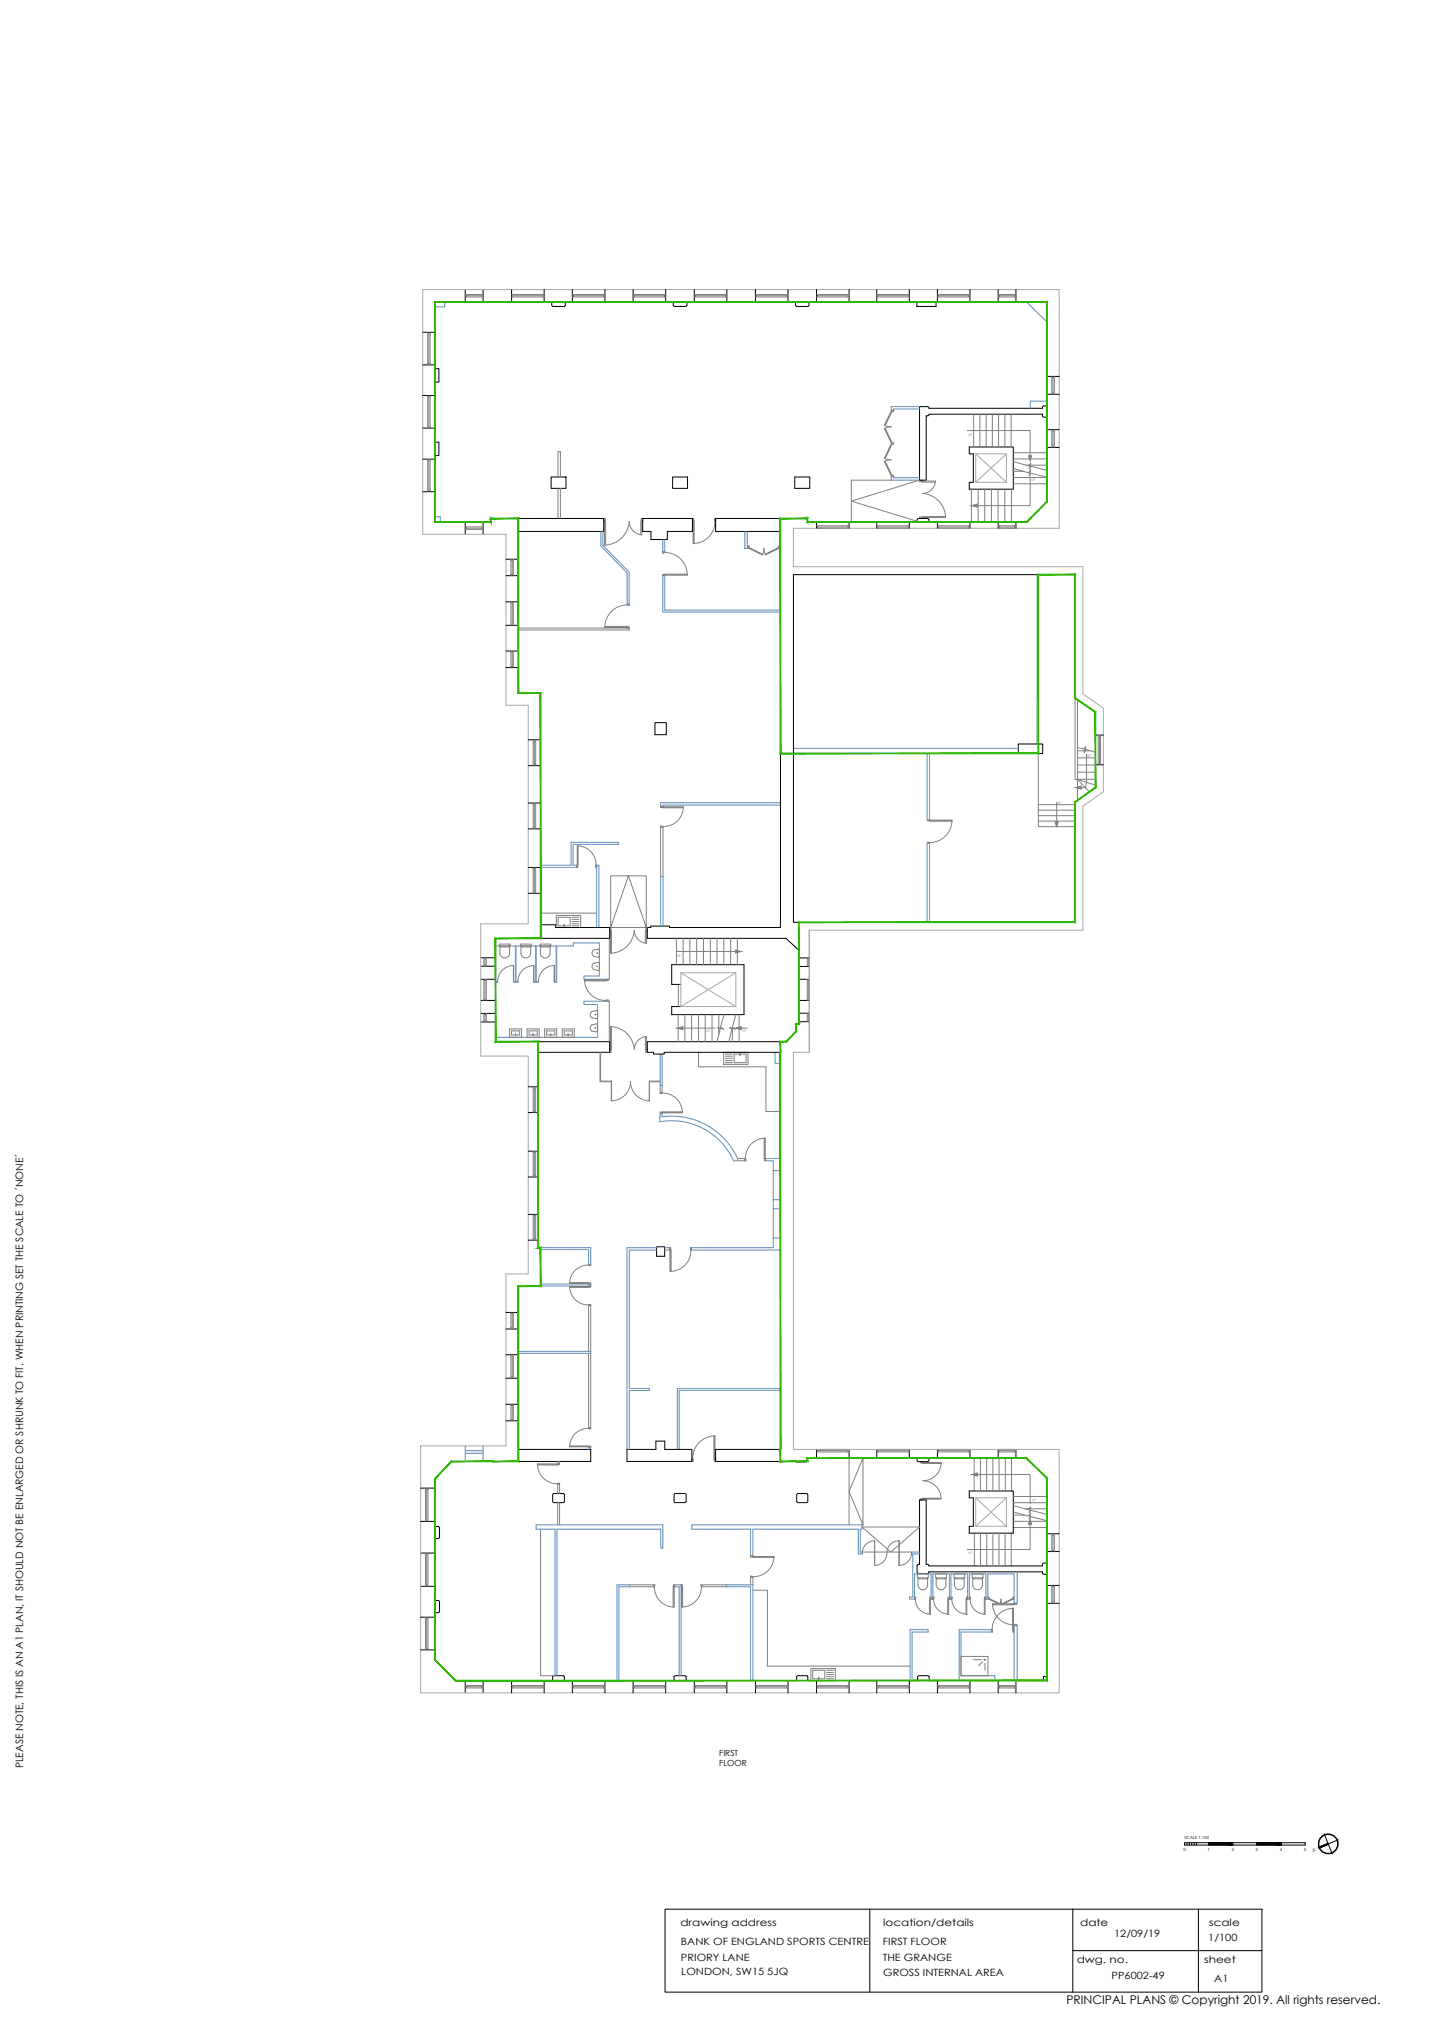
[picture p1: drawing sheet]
<svg xmlns="http://www.w3.org/2000/svg" width="594mm" height="841mm" viewBox="0 0 594 841" stroke-linecap="round" stroke-linejoin="round" font-family="sans-serif">
<!-- layer: BLOCKS -->
<g fill="none" stroke="#808080" stroke-width=".41">
<path d="M177.3 137.7v13.5M177.3 138.2h1M177.8 138.2v12.5M178.3 137.7v13.5M180.3 137.7v13.5M192.9 125.1h7.4M192.9 122.1h7.4M192.9 123.1h7.4M193.4 122.1v1M193.4 122.6h6.4M199.8 122.1v1M212.1 125.1h13.5"/>
<path d="M212.1 122.1h13.5M212.1 123.1h13.5M212.6 122.1v1M212.6 122.6h12.5M225.1 122.1v1M237.3 125.1h13.5M237.3 122.1h13.5M237.3 123.1h13.5M237.8 122.1v1M237.8 122.6h12.5M250.3 122.1v1M262.5 125.1h13.5"/>
<path d="M262.5 122.1h13.5M262.5 123.1h13.5M263 122.1v1M263 122.6h12.5M275.5 122.1v1M287.8 125.1h13.5M287.8 122.1h13.5M287.8 123.1h13.5M288.3 122.1v1M288.3 122.6h12.5M300.8 122.1v1M313.2 125.1h13.5"/>
<path d="M313.2 122.1h13.5M313.2 123.1h13.5M313.7 122.1v1M313.7 122.6h12.5M326.2 122.1v1M338.5 125.1h13.5M338.5 122.1h13.5M338.5 123.1h13.5M339 122.1v1M339 122.6h12.5M351.5 122.1v1M363.5 125.1h13.5"/>
<path d="M363.5 122.1h13.5M363.5 123.1h13.5M364 122.1v1M364 122.6h12.5M376.5 122.1v1M388.6 125.1h13.5M388.6 122.1h13.5M388.6 123.1h13.5M389.1 122.1v1M389.1 122.6h12.5M401.6 122.1v1M413.8 125.1h7.4"/>
<path d="M413.8 122.1h7.4M413.8 123.1h7.4M414.3 122.1v1M414.3 122.6h6.4M420.7 122.1v1M177.3 150.7h1M434 156v7.4M436 156v7.4M436 156.6h1.1M436.5 156.6v6.3M437.1 156v7.4M177.3 163.9v13.5"/>
<path d="M177.3 176.9h1M177.3 164.5h1M177.8 164.5v12.4M178.3 163.9v13.5M180.3 163.9v13.5M366.6 177.6l.3-.1 2.9 5.9-.3 .1zM366.6 176.3l2.9 .6-2.9 .7M369.5 170h1v.5l-1-.1zM369.5 170.4l.3 .1-2.9 6-.3-.2zM434 178.1v7.3M436 162.9h1.1M436 178.1v7.3"/>
<path d="M436 178.6h1.1M436.5 178.6v6.3M437.1 178.1v7.3M177.3 190.3v13.5M177.3 190.8h1M177.8 190.8v12.5M178.3 190.3v13.5M180.3 190.3v13.5M231.3 197.7v-10.5h1v10.5M366.6 191.3l.3-.2 2.9 5.9-.3 .2zM366.6 190l2.9 .6-2.9 .6M369.5 197.2l1-.2v.6h-1z"/>
<path d="M369.5 184.1l.3 .1-2.9 5.9-.3-.1zM369.5 183.5h1v.6h-1zM387.8 199.8h-5.4v-.8h-1.2v.7h.7v-.3h5.9a5.6 5.6 0 0 1-5.4 5.1M436 184.9h1.1M177.3 203.3h1M192.9 216.4h7.4M192.9 218.4h7.4M192.9 219.4h7.4M193.4 218.4v1M193.4 218.9h6.4M199.8 218.4v1M231.3 202.4v12.5"/>
<path d="M232.3 202.4v12.5M250.7 215.7v10.3M250.7 216.2l.2-1.3h-.6v1.3h.8v9.8M287.1 214.9h.5l-.2 1.2h-.3zM287.4 216.1h.4v9.2h-.4zM287.4 216.1v9.2M296.1 214.9h.6v1.2l-.6-.5zM296.4 216a9 9 0 0 1-9 9.3M338.5 216.4h13.5M338.5 219h13.5M338.5 217.9h13.5M339 217.9v1.1"/>
<path d="M339 218.5h12.5M351.5 217.9v1.1M363.5 216.4h13.5M363.5 219h13.5M363.5 217.9h13.5M364 217.9v1.1M364 218.5h12.5M376.5 217.9v1.1M381.9 214.5h10.1M382.4 204.5a10.3 10.3 0 0 1 9.6 10M388.6 216.4h13.5M388.6 219h13.5"/>
<path d="M388.6 217.9h13.5M389.1 217.9v1.1M389.1 218.5h12.5M392 214.1h-9.6v.8h-1.2v-.6l1.2 .2M401.6 217.9v1.1M413.8 216.4h7.4M413.8 219h7.4M413.8 217.9h7.4M414.3 217.9v1.1M414.3 218.5h6.4M420.7 217.9v1.1M211.8 231.8v6.8"/>
<path d="M211.8 232.3h1M211.8 238.1h1M212.3 232.3v5.8M212.8 231.8v6.8M214.8 231.8v6.8M265.6 221.6v-5.4h.8v-1.3h-.6v.8h.3v6M266.1 221.7a5.7 5.7 0 0 1-5.2-5.5 10.5 10.5 0 0 1-10.2 9.8M274.8 238.1l.8 .2v.3h-.8zM274.8 228.7h.8v.4l-.8 .2zM275.6 238h9.3v.3h-9.3zM275.6 238.3h9.3M275.6 229a9.3 9.3 0 0 1 9.3 9.3"/>
<path d="M310.1 226.3h.5l-.2 1h-.3zM310.6 227l5.6 2.7-.2 .3-5.6-2.7zM316.1 230l.6-2.7 .6 2.7M317.2 229.7l5.5-2.7 .2 .3-5.6 2.7zM322.7 226.3h.6v1h-.4zM429.9 238.2v70.2M430.4 238.2v70.2M211.8 249.5v9.7M211.8 258.7h1M211.8 250h1M212.3 250v8.7M212.8 249.5v9.7"/>
<path d="M214.8 249.5v9.7M250.7 259.7h9.3v.3h-9.3zM260 250.4h.8v.5l-.8-.2zM260 250.7a9.3 9.3 0 0 0-9.3 9.3M211.8 269.9v6.8M211.8 270.4h1M211.8 276.2h1M212.3 270.4v5.8M212.8 269.9v6.8M214.8 269.9v6.8M214.8 260.3h46M250.7 260h9.3"/>
<path d="M260 260l.8-.2v1.3h-46M260 260v.3M221 306.6v10.8M221 307.2h1.1M221 316.9h1.1M221.5 307.2v9.7M222.1 306.6v10.8M224.1 306.6v10.8M454.2 304.7v12.3M455.3 316.5h1M455.3 305.2h1M455.3 304.7v12.3"/>
<path d="M455.8 305.2v11.3M456.3 304.7v12.3M221 332.9v10.7M221 333.4h1.1M221.5 333.4v9.7M222.1 332.9v10.7M224.1 332.9v10.7M273.9 334.2h1v.3l-1 .2zM274.9 334.5h8.4v.3h-8.4zM274.9 334.5h8.4M283.3 334.5a8.1 8.1 0 0 1-8.4 8.1M384.6 339.7h.8v.3l-.8 .2z"/>
<path d="M394.7 340a9.3 9.3 0 0 1-9.3 9.3M221 359.6v10.7M221 343.1h1.1M222.1 359.6v10.7M224.1 359.6v10.7M239.1 358.6h.3l.1 1h-.4zM239.4 350.6h.2v8h-.2zM239.4 350.6v8M239.4 350.6a7.8 7.8 0 0 1 7.7 8M247.1 358.6h.3v1h-.5zM273.9 342.9h1M384.6 349.1l.8 .2v.3h-.8z"/>
<path d="M385.4 340h9.2v.4h-9.2zM385.4 340h9.2M221 360.1h1.1M221 369.8h1.1M221.5 360.1v9.7M224.1 378.5h23.3M230.6 379.5h10.1v5h-10.1zM273.9 363.4v-21l1 .2v20.8M200.6 400h1M200.6 397.5h1M200.6 397v3.5M201.1 397.5v2.5"/>
<path d="M201.6 397v3.5M205.4 397v3.5M207 391.3h4.5v.8h-4.5zM207.5 392.1v.4h3.5v-.4M207.5 392.5h-.2v2.7a2.01 2.01 0 0 0 2 1.9 2.01 2.01 0 0 0 2-1.9M211 392.5h.2v2.7M215.7 391.3h4.5v.8h-4.5zM216.2 392.1v.4h3.6v-.4M216.2 392.5h-.2v2.7a2.01 2.01 0 0 0 2 1.9 2.01 2.01 0 0 0 2-1.9v-2.7h-.2M223.8 391.3h4.5v.8h-4.5zM224.3 392.1v.4h3.5v-.4M224.3 392.5h-.3v2.7a2.01 2.01 0 0 0 2 1.9 2.01 2.01 0 0 0 2-1.9v-2.7h-.2"/>
<path d="M233.8 383.7h-2.4v-3.5h5v3.5h-2.4M233.8 383.2l.2 .7zM237.2 383.7h2.8M237.2 381.1h2.8M237.2 382h2.8M237.2 380.2h2.8M237.2 382.9h2.8M246.2 393.8l1.8-.4 .5 .5-.1 2.6-.4 .2-1.8-.3M246.2 399.3l1.8-.4 .4 .2 .1 2.7M246.2 393.7a1.5 1.5 0 0 0 0 2.7M246.2 399.2a1.5 1.5 0 0 0 0 2.7M253.1 385.2v9.9a10.1 10.1 0 0 0 9.8-9.4 5.5 5.5 0 0 0 5.1 5.3v-5.8h-.3v-.7h.7v1.2h-.9v5.3"/>
<path d="M253.1 385.7l.2-1.2h-.6v1.2h.8v9.4M331.2 397.1v3.5M334.7 397.5h.8M334.7 397.1v3.5M335.1 397.5v2.7M335.5 397.1v3.5M200.6 414.2h1M200.6 406.4h1M200.6 405.9v8.8M201.1 406.4v7.8M201.6 405.9v8.8M205.4 405.9v8.8"/>
<path d="M212.9 400.2v6.7zM213 400.2a6.6 6.6 0 0 0-6.7 6.6M221.2 400.2l.1 6.7zM221.3 400.2a6.6 6.6 0 0 0-6.6 6.6M229.7 400.2l.1 6.7zM229.8 400.2a6.6 6.6 0 0 0-6.6 6.6M242.3 406.2h8.8v.4h-8.7zM242.3 406.2h8.8M242.4 406.2a8.5 8.5 0 0 0 8.7 8.5M248.5 401.8l-.5 .4-1.8-.3M251.1 405.9h1v.5h-.6zM251.1 414.7l1-.2v.5h-1z"/>
<path d="M281.2 408v9.2M331.2 405.9v8.8M331.2 420v3.5M334.7 414.3h.8M334.7 406.3h.8M334.7 400.2h.8M334.7 405.9v8.8M334.7 420v3.5M335.1 406.3v8M335.5 405.9v8.8M335.5 420v3.5M200.6 423.1h1"/>
<path d="M200.6 420.1v3.5M200.6 420.6h1M201.1 420.6v2.5M201.6 420.1v3.5M205.4 420.1v3.5M211.2 426.5h5v3.5h-5zM213.7 428.5l.1 .8zM213.7 429h-1.7v-1.7h3.4v1.7h-1.6M218.5 426.5h5v3.5h-5zM220.9 428.5l.2 .8zM220.9 429h-1.6v-1.7h3.4v1.7h-1.6M225.8 426.5h5v3.5h-5z"/>
<path d="M228.2 428.5l.2 .8zM228.2 429h-1.6v-1.7h3.4v1.7h-1.6M233.1 426.5h5v3.5h-5zM235.5 428.5l.2 .8zM235.5 429h-1.6v-1.7h3.4v1.7h-1.6M245.4 421.9a1.47 1.47 0 0 1 0-2.6l1.9-.4 .3 .2 .1 2.7-.4 .4-1.9-.3M247.1 427.7l.6-.5-.1-2.6-.3-.2-1.9 .4a1.47 1.47 0 0 0 0 2.6l1.7 .3M248.8 436.2v12.2h4.7l-.1 7.9M249 436.2v11.9h4.4v8.2M253.5 425.6v9.4h-.8v1.2h.6l-.2-1.2M268 429.7v5.8h-.3v.7h.7v-1.2h-.9v-5.3M268 429.6a5.5 5.5 0 0 0-5.1 5.4 10.1 10.1 0 0 0-9.8-9.5v10"/>
<path d="M289.6 436.2v6h27.9v18.5h6.1M300 436.2h10.1v5h-10.1zM300.7 437h2.9M300.7 439.6h2.9M300.7 438.7h2.9M300.7 437.8h2.9M306.8 437h-2.5v3.5h5v-3.5h-2.4M306.8 436.7l.1 .8zM334.7 423.1h.8M334.7 420.4h.8M335.1 420.4v2.7M221 450.5v10.7"/>
<path d="M221 451h1.1M221.5 451v9.7M222.1 450.5v10.7M223.1 450.5v10.7M261.3 448.4h.1M261.4 448.4a7.9 7.9 0 0 1-8 7.9M261.4 448.4a7.9 7.9 0 0 0 7.9 7.9M273.7 449.9v3.4l.8-.2v-3.2M273.7 448.4h-4.5l.1 7.9M273.7 448.1h-4.4v8.2M273.7 452.8h.8M274.5 453.1a8.1 8.1 0 0 1 8.4 8.1"/>
<path d="M300.7 440.5h2.9M221 477.2v10.7M221 460.7h1.1M221 477.7h1.1M221.5 477.7v9.7M222.1 477.2v10.7M223.1 477.2v10.7M273.7 461l.8 .2v.3h-.8zM274.5 461.2h8.4M282.9 460.9h-8.4v.3h8.4M282.9 460.9v.3M316.8 471.8h.4v8.4h-.4z"/>
<path d="M317.1 471.8a8.1 8.1 0 0 0-8.1 8.4M317.2 471.8v8.4M221 487.4h1.1M305.8 480.2h3.2M308.7 480.2v.9M309 480.2l.2 .9h-3.4M317.2 480.2h.3v.9h-.6zM320.5 485.2v12.1M221 513.5h1.1M221 503.9h1.1M221 503.4v10.6M221.5 503.9v9.6"/>
<path d="M222.1 503.4v10.6M223.1 503.4v10.6M277.5 517.2h.5l-.2 .9h-.3zM277.8 518.1h.4v8.9h-.4zM277.8 518.1v8.9M286.2 517.2h.5v.9h-.3zM286.4 518.1a8.6 8.6 0 0 1-8.5 8.9M320.5 501v12.1M236.2 531.7h7.8v.2h-7.8zM236.2 533.3h7.8v.3h-7.8zM236.2 531.9h7.8M236.2 533.3h7.8"/>
<path d="M236.2 533.3a7.6 7.6 0 0 0 7.8 7.6M244 531.9l.9-.1v.4h-.9zM244 524.1h.9v.5h-.5zM244 533h.9v.5h-.5zM244 524.4a7.6 7.6 0 0 0-7.8 7.5M211.8 544v6.9M211.8 550.4h1M211.8 544.5h1M212.3 544.5v5.9M212.8 544v6.9M214.8 544v6.9M244 540.9l.9-.2v19.4"/>
<path d="M244 540.9v19.2M244 541.2h.9M211.8 561.5v9.8M211.8 562h1M211.8 570.8h1M212.3 562v8.8M212.8 561.5v9.8M214.8 561.5v9.8M244 560.9v31.2M244.9 560.9v31.4l-.9-.2M192.9 599.3v6.5M200.3 599.3v6.5"/>
<path d="M211.8 588.4h1M211.8 582.6h1M211.8 582.1v6.8M212.3 582.6v5.8M212.8 582.1v6.8M214.8 582.1v6.8M236.2 599.3h7.8v.3h-7.8zM236.2 599.6h7.8M244 599.6l.9-.1v.4h-.9zM244 591.8h.9M244 592.1a7.6 7.6 0 0 0-7.8 7.5M296 595.2h.3v9.5h-.3z"/>
<path d="M296.3 595.2v9.5M296.4 595.2a9.2 9.2 0 0 0-9.2 9.5M176.4 616.8v13.8M176.4 617.3h1M176.9 617.3v12.8M177.4 616.8v13.8M180.3 616.8v13.8M222.8 606.9h8.4v.4h-8.4zM222.8 606.9h8.4M222.8 606.9a8.1 8.1 0 0 0 8.4 8.1M231.2 606.6h.8v.5l-.8-.2zM231.2 615l.8-.2v4.3"/>
<path d="M231.2 615v4.1M231.2 615.3h.8M286.8 604.7h.4l.2 1.1h-.6zM296.3 604.7h.4v1.1h-.6zM338.5 604.4h13.5M338.5 600.8h13.5M338.5 601.8h13.5M339 600.8v1M339 601.3h12.5M351.5 600.8v1M363.5 604.4h13.5M363.5 600.8h13.5"/>
<path d="M363.5 601.8h13.5M364 600.8v1M364 601.3h12.5M376.5 600.8v1M381.6 605.9h1v.3l-1 .2zM382.6 606.2h7.6v.4h-7.6zM388.6 604.4h13.5M388.6 600.8h13.5M388.6 601.8h13.5M389.1 600.8v1M389.1 601.3h12.5M390.2 606.5a7.6 7.6 0 0 1-7.6 7.3 7.6 7.6 0 0 1 7.6 7.2"/>
<path d="M401.6 600.8v1M413.8 604.4h7.4M413.8 600.8h7.4M413.8 601.8h7.4M414.3 600.8v1M414.3 601.3h6.4M420.7 600.8v1M176.4 630.1h1M224.1 633.8v60.8h5.4M231.2 622.8v9.3M232 622.8v9.3M362.6 638.7v10.1a5.1 5.1 0 0 0 5.1-5.1"/>
<path d="M362.6 638.7v10.1M362.7 638.6a5.1 5.1 0 0 0-5.2 5.1M372.8 638.7l-.1 10.1a5.1 5.1 0 0 0 5.2-5.1M372.8 638.7v10.1M372.8 638.6a5.1 5.1 0 0 0-5.1 5.1M381.6 621.2l1 .2v.3h-1zM382.6 621h7.6v.4h-7.6zM434 635.7v7.4M436 635.7v7.4M436 636.3h1.1M436.5 636.3v6.3M437.1 635.7v7.4"/>
<path d="M176.4 643.7v13.8M176.4 657h1M176.4 644.3h1M176.9 644.3v12.7M177.4 643.7v13.8M180.3 643.7v13.8M260.9 656.9h10.6l-.2 .8M260.9 657.7h10.4M271 656.9v.8M271.3 657.7a8.1 8.1 0 0 0 8.1 8.4M279.1 657.7h.3v8.4h-.3zM279.2 656.9h.5v.8h-.3z"/>
<path d="M279.4 657.7v8.4M282.4 656.9h.5l-.2 .8h-.3zM282.7 657.7h.3v8.4h-.3zM282.7 657.7v8.4M290.8 657.7a8.1 8.1 0 0 1-8.1 8.4M290.8 657.7h10.3M291.1 656.9v.8M301.1 656.9h-10.5l.2 .8M311.1 644.8h1v.4l-1 .2zM311.1 653.9h1M312.1 645.2h8.7v.3h-8.7zM312.1 653.5l-1-.2v3.6"/>
<path d="M312.1 659.2h6v31.4h59.2M312.1 653.5v3.4M312.1 645.2h8.7M320.8 645.2a8.4 8.4 0 0 1-8.6 8.3M362.5 648.4h.1M372.7 648.4h.1M380.3 652.4h4.5v1.6h-4.5zM380.8 654v.4h3.5v-.4M380.8 654.4h-.2v2.7a2.01 2.01 0 0 0 2 1.8 2.01 2.01 0 0 0 2-1.8M384.3 654.4h.3v2.7M387.9 652.4h4.5v1.6h-4.5zM388.4 654v.4h3.5v-.4"/>
<path d="M388.4 654.4h-.3v2.7a2.04 2.04 0 0 0 2 1.8 2.04 2.04 0 0 0 2.1-1.8l-.1-2.7h-.2M395.4 652.4h4.6v1.6h-4.6zM395.9 654v.4h3.6v-.4M395.9 654.4h-.2v2.7a2.04 2.04 0 0 0 2 1.8 2.04 2.04 0 0 0 2-1.8v-2.7h-.2M403 652.4h4.5v1.6h-4.5zM403.5 654v.4h3.5v-.4M403.5 654.4h-.2v2.7a2.01 2.01 0 0 0 2 1.8 2.01 2.01 0 0 0 2-1.8v-2.7h-.3M434 657.2v7.4M436 657.2v7.4M436 642.6h1.1M436 657.7h1.1M436.5 657.7v6.3"/>
<path d="M437.1 657.2v7.4M176.4 670.3v13.6M176.4 670.8h1M176.9 670.8v12.6M177.4 670.3v13.6M180.3 670.3v13.6M379.1 662h.5l-.2 .8h-.3zM379.5 662.8a6.2 6.2 0 0 0 6.2 6.3M385.3 662.8h.4v6.3h-.4zM385.5 662h.5v.8h-.3zM386.7 662h.5l-.2 .8h-.3zM387.1 662.8a6.2 6.2 0 0 0 6.2 6.3"/>
<path d="M392.9 662.8h.4v6.3h-.4zM393.1 662h.5v.8h-.3zM394.3 662h.5l-.2 .8h-.3zM394.6 662.8a6.2 6.2 0 0 0 6.2 6.3M400.5 662.8h.3v6.3h-.3zM400.6 662h.6v.8h-.4zM401.8 662h.5l-.2 .8h-.3zM402.2 662.8a6.2 6.2 0 0 0 6.2 6.3M408.1 662.8h.3v6.3h-.3zM408.2 662h.5v.8h-.3zM409.7 662.1h.3l-.1 .7h-.2zM410 662.6l4.6 2.2-.2 .2-4.5-2.2z"/>
<path d="M411 675.5h.3l.2 1h-.5zM411.4 664.8h9v.4h-9zM411.4 664.8h9M411.5 664.8a8.7 8.7 0 0 0 9 8.7M414.5 665l.5-2.2 .5 2.2M415.4 664.8l4.5-2.2 .1 .2-4.5 2.2zM419.8 666.7h.3v8.8h-.3zM419.9 662.1h.4v.7h-.3zM420.1 675.5h.3v1h-.5zM420.1 666.7v8.8M420.1 666.7a8.8 8.8 0 0 0-8.8 8.8M420.4 664.5h1.1v.5l-1.1-.2z"/>
<path d="M420.4 673.5l1.1-.2v.5h-1.1zM436 664h1.1M176.4 683.4h1M192.9 696.6h7.4M192.9 699.7h7.4M192.9 698.7h7.4M193.4 699.2h6.4M193.4 698.7v1M199.8 698.7v1M212.1 696.6h13.5M212.1 699.7h13.5M212.1 698.7h13.5"/>
<path d="M212.6 699.2h12.5M212.6 698.7v1M225.1 698.7v1M237.3 696.6h13.5M237.3 699.7h13.5M237.3 698.7h13.5M237.8 699.2h12.5M237.8 698.7v1M250.3 698.7v1M262.5 696.6h13.5M262.5 699.7h13.5M262.5 698.7h13.5"/>
<path d="M263 699.2h12.5M263 698.7v1M275.5 698.7v1M287.8 696.6h13.5M287.8 699.7h13.5M287.8 698.7h13.5M288.3 699.2h12.5M288.3 698.7v1M300.8 698.7v1M313.2 696.6h13.5M313.2 699.7h13.5M313.2 698.7h13.5"/>
<path d="M313.7 699.2h12.5M313.7 698.7v1M326.2 698.7v1M336.2 691.6h10.1v5h-10.1zM338.5 696.6h13.5M338.5 699.7h13.5M338.5 698.7h13.5M339 699.2h12.5M339 698.7v1M339.3 695.9h-2.4v-3.6h5v3.6h-2.4M339.3 695.3l.2 .8zM342.6 695.9h2.9"/>
<path d="M342.6 693.2h2.9M342.6 694.1h2.9M342.6 692.3h2.9M342.6 695h2.9M351.5 698.7v1M363.5 696.6h13.5M363.5 699.7h13.5M363.5 698.7h13.5M364 699.2h12.5M364 698.7v1M376.5 698.7v1M388.6 696.6h13.5"/>
<path d="M388.6 699.7h13.5M388.6 698.7h13.5M389.1 699.2h12.5M389.1 698.7v1M398.4 686.6h11.2v8h-11.2zM401.6 698.7v1M403.5 687.9h3.3M407.3 688.8l-1.6 1.6M408.3 689.3v3M413.8 696.6h7.4M413.8 699.7h7.4M413.8 698.7h7.4"/>
<path d="M414.3 699.2h6.4M414.3 698.7v1M420.7 698.7v1"/>
<circle cx="247.6" cy="395.1" r=".15"/>
<circle cx="247.6" cy="400.6" r=".15"/>
<circle cx="246.9" cy="420.5" r=".15"/>
<circle cx="246.9" cy="426" r=".15"/>
<circle cx="408.2" cy="688" r=".23"/>
</g>
<!-- layer: WALLS -->
<g fill="none" stroke="#000" stroke-width=".41">
<path d="M192.9 120v5.1h-12.6v12.6h-5M200.3 120v5.1h11.8v-5.1M225.6 120v5.1h3.1v1.5l.5 .4h4.8l.4-.4v-1.5h2.9v-5.1M250.8 120v5.1h11.7v-5.1M276 120v5.1h3.1v1.5l.4 .4h4.9l.4-.4v-1.5h3v-5.1M301.3 120v5.1h11.9v-5.1M326.7 120v5.1h3.1v1.5l.4 .4h4.8l.4-.4v-1.5h3.1v-5.1M352 120v5.1h11.5v-5.1M377 120v5.1h3.1v1.9h8v-1.9h.5v-5.1M402.1 120v5.1h11.7v-5.1M421.2 120v5.1h12.8v30.9h5.1M175.3 151.2h5v1.6h1.6v5.6h-1.6v5.5h-5"/>
<path d="M175.3 177.4h5v5.8h1.6v5.6h-1.6v1.5h-5M439.1 163.4h-5.1v4.8h-1.4l-.4 .4v.6h-47.1l-.4-.6h-3.5v30.4h2.8v-26.6h.7l.4-.7h47.1v.8l.4 .4h1.4v5.2h5.1M228.5 197.7h6.2v4.7h-6.2zM278.8 197.7h6.2v4.7h-6.2zM329.5 197.7h6.2v4.7h-6.2zM401.8 185.3h18.3v17.5h-18.3v-2.9h1.7v-11.8h-1.7zM439.1 185.4h-5.1v22.6l-8.4 8.4h-4.4v2.6M175.3 203.8h5v12.6h12.6v5.1M266.4 214.9h20.7v5.4h-10.5v3.3h-6.7v-3.3h-3.5zM338.5 219v-2.6h-3.8v-1.5h-38v5.4h26.9v164.2h-46.1v-.6h-7.7v.6h-1.4v4.4h57.4l5.4 5v3.2h4.3M352 219v-2.6h11.5v2.6M377 219v-2.6h3.2v-1.1l.4-.4h4.1l.4 .4v1.1h3.5v2.6"/>
<path d="M402.1 219v-2.6h11.7v2.6M200.3 221.5v-5.1h3.1v-1.1l.4-.4h46.5v5.4h-35.5v11.5h-5M209.8 238.6h5v10.9h-5M209.8 259.2h5v10.7h-5M209.8 276.7h5v10.6h9.3v19.3h-5.1M271.5 299.5h4.7v5h-4.7zM219 317.4h5.1v15.5h-5.1M422.1 308.4h10.2v3.9h-10.2zM457.4 304.7h-3.2v-9.5l-8.5-5.9v-51.1h-116.8v144.1h116.8v-49.9l8.5-5.9v-9.5h3.2M219 343.6h5.1v16h-5.1M219 370.3h5.1v13h6.3v1.2h22.3v4.4h-47.3v8.1h-6.1M199.3 400.5h6.1v5.4h-6.1"/>
<path d="M199.3 414.7h6.1v5.4h-6.1M282.2 408h-3.7v-8.1h29.9v20.7h-29.9v-3.4h3.7M335.5 414.7h-4.3v5.3h4.3M335.5 400.6h-4.3v5.3h4.3M199.3 423.6h6.1v8.2h47.3v4.4h-29.6v14.3h-4.1M335.5 423.5h-4.3v1h-1.2v3.1l-4.2 4.2h-57.4v4.4h2.5v.7h4.5v-.7h48.2v164.6h-26.9v5l37.6 .2 .4-.4v-1.2h3.8v-3.6M219 461.2h4.1v16h-4.1M219 487.9h4.1v15.5h-4.1M219 514h4.1v3.2h1v15.9h-9.3v10.9h-5M272.2 516.8h3.3v3.9h-3.3zM209.8 550.9h5v10.6h-5M209.8 571.3h5v10.8h-5"/>
<path d="M209.8 588.9h5v11.9h30.1v5h-57.7l-6.9 7.1v3.9h-5.9M229.5 619.1h4.1l.4 .4v3l-.4 .3h-4.1l-.4-.3v-3zM259.9 600.8h12v-3.4h3.7v3.4h11.2v5h-26.9zM279.8 619.1h4.3l.3 .4v3l-.3 .3h-4.3l-.4-.3v-3zM330.3 619.5l.4-.4h3.8l.4 .4v3l-.4 .3h-3.8l-.4-.4zM352 600.8v3.6h11.5v-3.6M377 600.8v3.6h3.2v1.1l.4 .4h4.1l.4-.4v-1.1h3.5v-3.6M401.8 618h18.3v17.5h-18.3v-2.8h1.7v-11.9h-1.7zM402.1 600.8v3.6h11.7v-3.6M421.2 600.8v3.6h4.4l8.4 8.4v22.9h5.1M174.4 630.6h5.9v2.1h1.5l.4 .4v4.2l-.4 .4h-1.5v6h-5.9M174.4 657.5h5.9v5.9h1.5l.4 .4v4.2l-.4 .5h-1.5v1.8h-5.9"/>
<path d="M439.1 643.1h-5.1v4.8h-1.4l-.4 .4v.8h-47.1l-.4-.7h-.7v-26.7h-2.8v26.7h-.6l-.4 .4v3l.4 .4h4.1l.4-.7h47.1v.6l.4 .5h1.4v4.6h5.1M439.1 664.6h-5.1v30.4h-1.4v1.6h-11.4v5.1M174.4 683.9h5.9v4.1l8.5 8.6h4.1v5.1M200.3 701.7v-5.1h11.8v5.1M225.6 701.7v-5.1h3.5v-1.6l.4-.4h4.1l.4 .4v1.6h3.3v5.1M250.8 701.7v-5.1h11.7v5.1M276 701.7v-5.1h3.4v-1.6l.4-.4h4.3l.3 .4v1.6h3.4v5.1M301.3 701.7v-5.1h11.9v5.1M326.7 701.7v-5.1h3.6v-1.6l.4-.4h3.8l.4 .4v1.6h3.6v5.1M352 701.7v-5.1h11.5v5.1M377 701.7v-5.1h3.4v-1.6l.4-.4h4l.4 .4v1.6h3.4v5.1M402.1 701.7v-5.1h11.7v5.1"/>
<path d="M541.1 763.8v1M546.8 765.8l-.4 .2M549 760.1l.1 .4M552.2 768.1l.1 .4M554.8 762.6l-.3 .1M275.7 791.4h247.5v34.3h-247.5zM360.6 791.4v34.3M444.8 791.4v34.3M496.8 791.4v34.3M444.8 808.6h78.4"/>
</g>
<!-- layer: Whatch -->
<path d="M175.3 120h263.8v99h-110.2v15.9h120v52.7l8.5 5.9v34.7l-8.5 6v51.4h-113.4v50.6h-6.6v164.6h110.2v100.9h-264.7v-102.4h35.4v-71.2h9.2v-90.3h-19.7v-54.9h19.7v-90.6h-9.2v-70.8h-34.5zM404.5 188.1h12.7v11.8h-12.7zM404.5 188.1l12.7 11.8M417.2 188.1l-12.7 11.8M282.2 403.2l22.9 14M305.1 403.2h-22.9v14h22.9M305.1 403.2v14M305.1 403.2l-22.9 14M404.5 620.8h12.7v11.9h-12.7zM404.5 620.8l12.7 11.9M417.2 620.8l-12.7 11.9" fill="none" stroke="#a8a8a8" stroke-width=".41"/>
<!-- layer: Partitions -->
<g fill="none" stroke="#5c8ab8" stroke-width=".41">
<path d="M184.4 125.1v2.1h-4.1M425.5 125.1l8.5 8.3M381.2 168.6h-11.7v1.4M381.2 169.5h-10.7v.5M434 166.3h-6.9v2.9M369.5 197.6v1.4h11.7M370.5 197.6v.4h10.7M180.3 214.2h2.2v2.2M249.1 220.3v6l10.9 11.2v12.9h.8v-13.2l-10.9-11.2v-5.7M274.8 223.6v5.1h.8v-5.1M308.8 220.3v7h1.3v-1h-.3v-6M323.6 226.3h-.3v1h.3"/>
<path d="M323.6 252.9h-48v-14.3h-.8v15.1h48.8M328.9 312.3h55.4v27.4h1.1v-27.4h36.7M328.9 310.2h93.2M323.6 333.7h-48.7v.5M323.6 332.7h-49.7v1.5M224.1 359.6h15M224.1 358.6h12.7v-9.4h19.6v.8h-18.8v8.6h1.5M213.7 392.1v14.8h-.8v.2h1.8v-.2h-.8v-14.8M222 392.1v14.8h-.7v.2h1.9v-.2h-.9v-14.8M230.5 392.1v14.8h-.8M230.8 392.1v15h-1v-.2M247.4 384.5v-25.9h.9v25.9"/>
<path d="M252.6 388.9v17h-10.5v-1.3h6.4v-13.8h-10.8v1.3h-32.3M273.9 383.9v-20.5h1v20.5M384.3 382.3v-32.7h1.1v32.7M205.4 406.9h.9v.2h-.9M205.4 430h42.3v-13.6h-5.6v-1.4h10.5v16.8M273.7 436.9v13h.8v-13M321.3 436.2v4.6h2.3M273.7 461.5l-.2 3.5a28.1 28.1 0 0 1 30.6 16.1h1.7v-.9a30 30 0 0 0-31.3-17.3M274.5 461.5v1.4M317.5 481.1h3v4.1h3.1M317.5 480.2h6.1M323.6 497.3h-3.1v3.7h3.1"/>
<path d="M224.1 518h19.9v6.1M224.1 517.2h20.8v6.9M272.2 518.1h-11.3v57.4h8.3v.9h-8.3v24.4M272.2 517.2h-12.3v83.6M275.5 517.2h2M275.5 518.1h2M286.7 518.1h36.9M323.6 513.1h-3.1v4.1h-33.8M224.1 532.2h20.8v.8h-20.8M214.8 560.1h30.1v.8h-30.1M323.6 576.3h-42v24.5M323.6 575.5h-42.8v25.3"/>
<path d="M244 599.9v.9M244.9 599.9v.9M192.9 602.4h7.4M192.9 601.3h7.4M231.2 605.8v.8M232 605.8v.8M279.7 656.9h2.7v37.7M279.7 657.7h1.9v36.9M311.1 644.8v-11h-24.3v-1.7h70.6v1.7h-.8v9.5h.9v.8h-1.7v-10.3h-43.7v11M378.4 644.1v17.9h-1.3v.8h2v-10.4h6.9v10.4h.7v-10.4h6.9v10.4h.7v-10.4h6.9v10.4h.6v-10.4h6.9v10.4h1l-.2-10.4h10.9v12.1h1.3v-13M381.2 643.3h-3.4v.8h3.4M411 676.5h-12.6v18.1h14v2"/>
<path d="M411 675.5h-13.4v21.1M230.1 694.6v-60.8h-7.9v-1.7h52.6v9.6h-.9v-7.9h-43v60.8M255.8 696.6v-39.7h5.1v.8h-4.3v38.9M311.1 696.6v-38.9h-10v-.8h11v39.7M377.3 696.6v-21.1h7.5v1h-6.7v20.1M420.4 696.6v-22.8h1.3v22.8"/>
</g>
<!-- layer: Stairs -->
<g fill="none" stroke="#808080" stroke-width=".41">
<path d="M401 178.5h26.1v10.4M403.6 171.7v13.6M406.2 171.7v13.6M408.8 171.7v13.6M411.4 171.7v13.6M414 171.7v13.6M416.6 171.7v13.6M419.2 171.7v13.6M369.5 199h-16.6v17.4M381.2 199l-28.3 8.7 27.3 8.4M420.1 191.3l6.4 1.8 .8-1.3-.6 2.5 .7-1 6.6 1.7M420.1 194.2l6.4 1.8 .8-1.3-.6 2.5 .7-1 6.6 1.6"/>
<path d="M420.1 187.6h13.9M420.1 190.2h13.9M420.1 195.4h4.2M420.1 197.9h13.9M425.3 192.8h1.4M426.5 188.9h1.1l-.5 1.9zM426.8 195.4h.3M427.1 197.5v12.1h-22M427.1 192.8h6.9M402.7 202.8v13.6M403.2 209.6l1.9-.6v1.1zM405.5 202.8v13.6"/>
<path d="M408.3 202.8v13.6M411 202.8v13.6M413.8 202.8v13.6M416.6 202.8v13.6M419.3 202.8v13.6M420.1 200.5h13.9M445.7 289.3v33.7h1l7.5 2.4M446.7 290v33h7.5M430.4 312.3v30.3h15.3M446.7 309.8l2.7 .7 .7-1-.6 2.5 .8-1.3 3.9 1.1M446.7 317.1h7.5M446.7 314.1h7.5"/>
<path d="M446.7 311.2h3M450 311.2h2.1M450.4 312.5v11.7l-.5 2.3h-1.7M430.4 333.5h15.3M430.4 338.1h15.3M430.4 335.8h15.3M438.1 332.6v8.1M446.3 326.5l1.9-.6v1.2zM446.7 320.1h7.5M451.6 328.3l-4.9-5.3v8.8M430.4 340.3h15.3M437.5 340.7h1.1l-.5 1.9z"/>
<path d="M253.2 363h14.7v21.5l-7.4-21.5-7.3 21.5zM252.7 384.5h15.7M280.4 388.9v11M280.4 394.4h24.6M283.2 388.9v11M286 388.9v11M288.8 388.9v11M291.6 388.9v11M294.5 388.9v11M297.3 388.9v11M300.1 388.9v11M302.9 388.9v11"/>
<path d="M305 393.8l1.9 .6-1.9 .6zM305.7 388.9v11M281.1 426.2l1.9-.6v1.1zM281.1 420.6v11.2M283 426.2h13.5M283.9 420.6v11.2M286.7 420.6v11.2M289.6 420.6v11.2M292.4 420.6v11.2M295.2 420.6v11.2M298 420.6v5.5M298 426.3v2.6"/>
<path d="M300.1 420.6l-1.4 5.1 1.3 .9-2.5-.7 1 .8-1.2 5.1M303.6 426.2v5.6M305.1 420.6l-1.5 5.1 1.3 .9-2.5-.7 1 .8-1.3 5.1M305.3 426.2l1.9-.6v1.1zM306.4 420.6v11.2M307.2 426.2h2.6M352 604.4v27.7M403.2 611.2l1.9-.6v1.2zM403.9 604.4v13.6M405.1 611.2h22v12.1M406.4 604.4v13.6M409 604.4v13.6"/>
<path d="M411.6 604.4v13.6M414.2 604.4v13.6M416.8 604.4v13.6M419.4 604.4v13.6M357.4 633h23.8l-11.9 10.3zM357.4 632.1h.4l-5.8-13.9 5.8-13.8v27.7M403.9 635.5v13.6M406.5 635.5v13.6M409.1 635.5v13.6M411.6 635.5v13.6M414.1 635.5v13.6M416.7 635.5v13.6"/>
<path d="M419.2 635.5v13.6M420.1 624.1l6.4 1.7 .8-1.2-.6 2.5 .7-1 6.6 1.6M420.1 626.7l6.4 1.8 .8-1.3-.6 2.5 .7-1.1 6.6 1.7M420.1 633.2h13.9M420.1 620.3h13.9M420.1 622.9h13.9M420.1 628h4.7M420.1 630.6h13.9M424.9 625.4h1.9M426.8 628h.3M427.1 629.9l.5 2h-1.1zM427.1 631.9v10.4h-26.1"/>
<path d="M427.1 625.4h6.9M357.5 643.3h20.3"/>
</g>
<g fill="#808080" stroke="#808080" stroke-width=".41">
<path d="M427.1 629.9l.5 2h-1.1z"/>
<path d="M437.5 340.7h1.1l-.5 1.9z"/>
<path d="M426.5 188.9h1.1l-.5 1.9z"/>
<path d="M403.2 611.2l1.9-.6v.6zM403.2 611.2l1.9 .6v-.6z"/>
<path d="M446.3 326.5l1.9-.6v.6zM446.3 326.5l1.9 .6v-.6z"/>
<path d="M403.2 209.6l1.9-.6v.6zM403.2 209.6l1.9 .5v-.5z"/>
<path d="M305 393.8l1.9 .6h-1.9zM305 394.4v.6l1.9-.6z"/>
<path d="M281.1 426.2l1.9-.6v.6zM281.1 426.2l1.9 .5v-.5z"/>
<path d="M305.3 426.2l1.9-.6v.6zM305.3 426.2l1.9 .5v-.5z"/>
</g>
<!-- layer: GIA -->
<path d="M323.4 214.8v97.6l.3-.2zM323.4 214.8l.3 .3v97.1zM323.4 214.8l.3 .3 11.2-.3zM323.7 215.1l11.2-.3-.3 .3zM334.9 214.8l-.3 .3 .3 1.1zM334.6 215.1l.3 1.1-.3 .3zM334.9 216.2l-.3 .3 90.9-.3zM334.6 216.5l90.9-.3 .2 .3zM425.5 216.2l.2 .3 8.2-8.6zM433.9 207.9l.3 .2-8.5 8.4zM433.9 125.3v82.6l.3 .2zM433.9 125.3l.3-.3v83.1zM180.5 125.3h253.4l.3-.3zM180.2 125h254l-253.7 .3zM180.2 125l.3 91.2v-90.9zM180.2 125l.3 91.2-.3 .3zM180.2 216.5l23-.3h-22.7zM180.2 216.5l23-.3 .3 .3zM203.2 215.3v.9l.3 .3zM203.2 215.3l.3 .1v1.1zM203.2 215.3l.3 .1 .3-.6zM203.8 214.8l.1 .3-.4 .3zM203.8 214.8l.1 .3 11.1-.3zM203.9 215.1l11.1-.3-.3 .3zM215 214.8l-.3 .3 .3 72zM214.7 215.1l.3 72-.3 .3zM214.7 287.4l9.5-.3h-9.2zM214.7 287.4l9.5-.3-.3 .3zM223.9 287.4l.4 101.7-.1-102zM223.9 287.4l.4 101.7-.3-.3zM205.6 389.1h18.7l-.3-.3zM205.3 388.8h18.7l-18.4 .3zM205.3 388.8l.3 42.8v-42.5zM205.3 388.8l.3 42.8-.3 .3zM205.6 431.6l-.3 .3 18-.3zM205.3 431.9l18-.3-.3 .3zM223.3 431.6l-.3 .3 .3 85.1zM223 431.9l.3 85.1-.3 .3zM223.3 517l-.3 .3 1.2-.3zM223 517.3l1.2-.3-.3 .3zM223.9 517.3l.3 16v-16.3zM223.9 517.3l.3 16-.3-.3zM215 533.3h9.2l-.3-.3zM214.7 533h9.2l-8.9 .3zM214.7 533l.3 72.9v-72.6zM214.7 533l.3 72.9-.3-.3zM204.3 605.9h10.7l-.3-.3zM204.3 605.6h10.4l-10.4 .3zM187.3 605.9h17v-.3zM187.2 605.6h17.1l-17 .3zM187.2 605.6l-6.7 7.4 6.8-7.1zM187.2 605.6l-6.7 7.4-.3-.2zM180.2 612.8l.3 75.1v-74.9zM180.2 612.8l.3 75.1-.3 .2zM180.2 688.1l8.7 8.4-8.4-8.6zM180.2 688.1l8.7 8.4-.1 .3zM188.9 696.5l-.1 .3 245.1-.3zM188.8 696.8l245.1-.3 .3 .3zM433.9 612.8v83.7l.3 .3zM433.9 612.8l.3-.1v84.1zM425.5 604.5l8.4 8.3 .3-.1zM425.7 604.3l8.5 8.4-8.7-8.2zM334.9 604.5h90.6l.2-.2zM334.6 604.3h91.1l-90.8 .2zM334.6 604.3l.3 1.4v-1.2zM334.6 604.3l.3 1.4-.3-.3zM330.2 605.9l4.7-.2-.3-.3zM330.2 605.6l4.4-.2-4.4 .5zM323.3 605.9h6.9v-.3zM323.6 605.6h6.6l-6.9 .3zM323.4 600.8l-.1 5.1 .3-.3zM323.4 600.8h.3l-.1 4.8zM323.4 436.2v164.6h.3zM323.4 436.2h.3v164.6zM323.4 431.6v4.6h.3zM323.4 431.6l.3 .3v4.3zM323.4 431.6l.3 .3 2.1-.3zM323.7 431.9l2.1-.3 .1 .3zM325.8 431.6l.1 .3 4-4.4zM329.9 427.5l.3 .1-4.3 4.3zM329.9 424.3v3.2l.3 .1zM329.9 424.3l.3 .3v3zM329.9 424.3l.3 .3 .9-.3zM330.2 424.6l.9-.3 .3 .3zM331.1 393.9v30.4l.3 .3zM331.1 393.9h.3v30.7zM331 382.1l.1 11.8h.3zM331 382.1l.3 .3 .1 11.5zM331 382.1l.3 .3 114.2-.3zM331.3 382.4l114.2-.3 .3 .3zM445.5 332.4v49.7l.3 .3zM445.5 332.4l.3 .1v49.9zM445.5 332.4l.3 .1 8.2-6.1zM445.8 332.5l8.2-6.1 .3 .2zM454 295.3v31.1l.3 .2zM454 295.3l.3-.2v31.5zM445.5 289.4l8.5 5.9 .3-.2zM445.5 289.4l.3-.2 8.5 5.9zM445.5 238.3v51.1l.3-.2zM445.5 238.3l.3-.3v51.2zM430.6 238.3h14.9l.3-.3zM430.3 238h15.5l-15.2 .3zM430.3 238l.3 74.4v-74.1zM430.3 238l.3 74.4-.3-.2zM323.4 312.4h107.2l-.3-.2zM323.4 312.4l.3-.2h106.6z" fill="#2eb800" stroke="#2eb800" stroke-width=".41"/>
<!-- layer: WALLS -->
<g fill="#000" stroke="#000" stroke-width=".41">
<path d="M501.1 763.8l10 1v-1zM501.1 763.8l10 1h-10z"/>
<path d="M521.1 763.8l10 1v-1zM521.1 763.8l10 1h-10z"/>
<path d="M546.7 765.6l.2 .4 3.6-1.9zM546.9 766l3.6-1.9 .2 .4z"/>
</g>
<!-- layer: principalplans -->
<g fill="none" stroke="#000" stroke-width=".41">
<path d="M492.1 763.8v1M493.1 763.8v1M494.1 763.8v1M495.1 763.8v1M496.1 763.8v1M501.1 763.8v1M511.1 763.8v1M521.1 763.8v1M531.1 763.8v1M541.1 763.8h-50v1h50M547 765.6a3.9 3.9 0 0 1 4.2-5.2 3.9 3.9 0 0 1 2.6 6.3 3.9 3.9 0 0 1-6.7-.9M549.1 760.5l1.5 3.8"/>
<path d="M550.5 764.1l-3.8 1.5M550.7 764.5l-3.8 1.5M554.5 762.7l-3.9 1.6 1.6 3.8"/>
<circle cx="550.7" cy="764.3" r="4.1"/>
</g>
<text font-size="5" x="442.1" y="830.5">PRINCIPAL PLANS © Copyright 2019. All rights reserved.</text>
<text font-size="4.3" x="9.7" y="733" transform="rotate(-90 9.7 733)">PLEASE NOTE, THIS IS AN A1 PLAN, IT SHOULD NOT BE ENLARGED OR SHRUNK TO FIT. WHEN PRINTING SET THE SCALE TO ´NONE´</text>
<g font-size="4.1">
<text x="282.1" y="798.3">drawing address</text>
<text x="366.1" y="798.3">location/details</text>
<text x="447.8" y="798.2">date</text>
<text x="461.9" y="803">12/09/19</text>
<text x="501.2" y="798.2">scale</text>
<text x="282.3" y="806.3">BANK OF ENGLAND SPORTS CENTRE</text>
<text x="366" y="806.1">FIRST FLOOR</text>
<text x="500.9" y="804.6">1/100</text>
<text x="282.3" y="812.7">PRIORY LANE</text>
<text x="366" y="813">THE GRANGE</text>
<text x="446.4" y="813.8">dwg. no.</text>
<text x="499.2" y="813.8">sheet</text>
<text x="282.4" y="818.8">LONDON, SW15 5JQ</text>
<text x="366.1" y="819.1">GROSS INTERNAL AREA</text>
<text x="460.8" y="820.4">PP6002-49</text>
<text x="503.4" y="821.5">A1</text>
</g>
<g font-size="3.5">
<text x="298.2" y="727.7">FIRST</text>
<text x="298.2" y="732">FLOOR</text>
</g>
<text font-size="1.9" x="545.6" y="767.2" transform="rotate(-112 545.6 767.2)">N</text>
<g font-size="1.7">
<text x="490.6" y="767.1">0</text>
<text x="491.1" y="762.2">SCALE 1:100</text>
<text x="500.6" y="767.1">1</text>
<text x="510.6" y="767.1">2</text>
<text x="520.5" y="767.1">3</text>
<text x="530.5" y="767.1">4</text>
<text x="540.5" y="767.1">5</text>
</g>
<g font-size="1.4" fill="#808080">
<text x="401.5" y="180.6">UP</text>
<text x="427.6" y="199.4">UP</text>
<text x="450.6" y="313.9">UP</text>
<text x="438.3" y="333.3">UP</text>
<text x="280.7" y="396.6">UP</text>
<text x="292.8" y="427.7">UP</text>
<text x="307.7" y="427.7">UP</text>
<text x="427.9" y="622">UP</text>
<text x="401.4" y="644.3">UP</text>
</g>
</svg>
